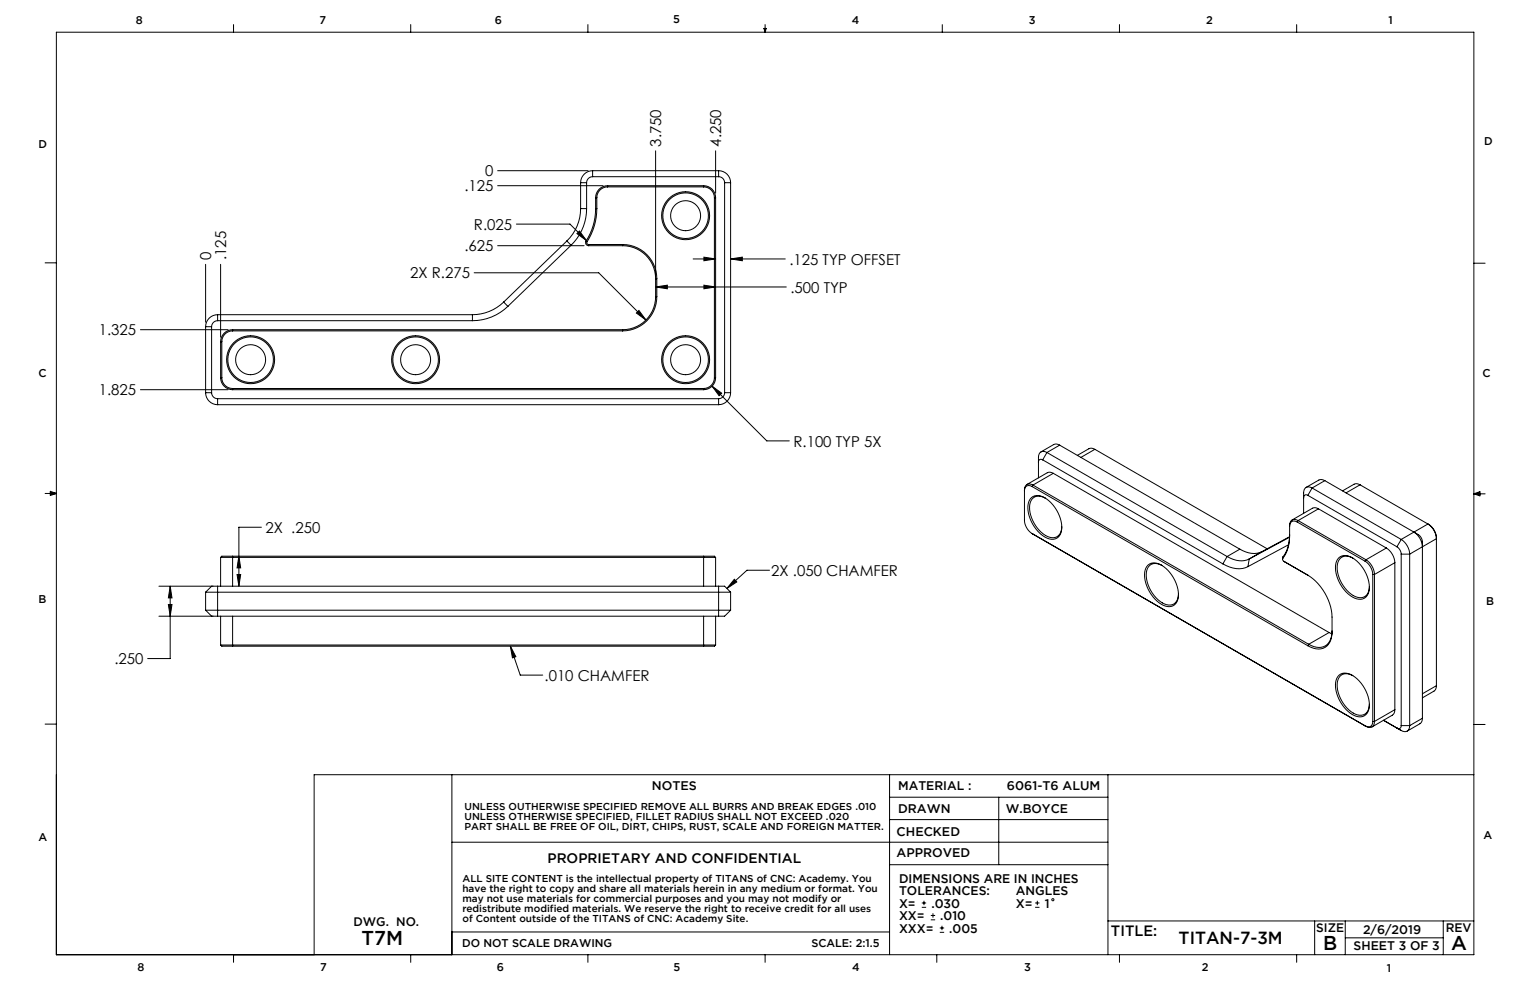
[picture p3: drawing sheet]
<svg xmlns="http://www.w3.org/2000/svg" width="432mm" height="279mm" viewBox="0 0 432 279" stroke-linecap="round" stroke-linejoin="round" font-family="sans-serif">
<g fill="none" stroke="#000" stroke-width=".28">
<path d="M15.9 9.1h400.1v260.3h-400.1zM65.9 6.9v2.2M115.9 6.9v2.2M165.9 6.9v2.2M215.6 8h.6l-.3 1.1zM215.7 8l.2 1.1M215.9 6.9v2.2M216 8l-.1 1.1M265.9 6.9v2.2M315.9 6.9v2.2M365.9 6.9v2.2M140.4 48.2h25.6"/>
<path d="M140.4 52.4h29.8M163.9 58.9a12.7 12.7 0 0 1-3.9 9.1M163.9 58.9h1.7M163.9 51.6h1.7M163.9 51.6v7.3M165.6 58.9a14.4 14.4 0 0 1-4.4 10.3M165.6 51.6v7.3M167.2 49.9a1.69 1.69 0 0 0-1.6 1.7M167.2 48.2a3.4 3.4 0 0 0-3.3 3.4M167.2 48.2h35.6M167.2 49.9h35.6M167.2 48.2v1.7"/>
<path d="M168.1 58.9a16.9 16.9 0 0 1-2.7 9.1M168.1 58.9h.3M168.1 55.8v3.1M168.1 55.8h.3M168.4 58.9a17.3 17.3 0 0 1-2.7 9.3M168.4 55.8v3.1M171.5 52.7a3 3 0 0 0-3.1 3.1M171.5 52.4a3.4 3.4 0 0 0-3.4 3.4M171.5 52.4h27.1M171.5 52.7h27.1M171.5 52.4v.3M185 42.6v35.2"/>
<path d="M198.6 52.7a3 3 0 0 1 3 3.1M198.6 52.4a3.4 3.4 0 0 1 3.4 3.4M198.6 52.4v.3M201.6 55.8h.4M201.6 55.8v50.8M202 55.8v50.8M202 42.6v11.9M202.8 48.2a3.4 3.4 0 0 1 3.4 3.4M202.8 49.9a1.69 1.69 0 0 1 1.7 1.7M202.8 48.2v1.7M204.5 51.6h1.7M204.5 51.6v59.2"/>
<path d="M206.2 51.6v59.2M12.7 74.2h3.2M58 74.6v16.3M62.3 74.6v20.6M133.8 77h35.2l13.3 13.3M140.4 69.3h24.4M145.7 63.2h15.2l4.6 4.7M160 68l1.2 1.2M160 68l-17.8 17.2M161.2 69.2l-17.9 17.3M162.8 65.9l.7-.7 2 2.7zM165.4 68a.85 .85 0 0 0 .7 1.3"/>
<path d="M165.4 68l.3 .2M165.7 68.2a.51 .51 0 0 0 .4 .8M166.1 69.3h9.6M166.1 69h9.6M166.1 69v.3M175.7 69a9.7 9.7 0 0 1 9.7 9.7M175.7 69.3a9.3 9.3 0 0 1 9.3 9.4M175.7 69v.3M185 78.7v5M185 78.7h.4M185.4 78.7v5M195.6 73.1h6.4"/>
<path d="M198.7 72.6l3.3 .5-3.3 .5zM206.2 73.1l3.3-.5v1zM206.2 73.1h15.4M416 74.3h3.1M39.6 93h24.8M58 92.2v18.6M58 92.2h1.7M59.7 92.2v18.6M61.4 88.8a3.4 3.4 0 0 0-3.4 3.4M61.4 90.5a1.69 1.69 0 0 0-1.7 1.7M61.4 88.8v1.7M61.4 90.5h71.9"/>
<path d="M61.4 88.8h71.9M62.3 96.4v10.2M62.3 96.4h.3M62.6 96.4v10.2M65.6 93.4a3 3 0 0 0-3 3M65.6 93a3.4 3.4 0 0 0-3.3 3.4M65.6 93h110.1M65.6 93.4h110.1M65.6 93v.4M133.3 88.8v1.7M142.2 85.2a12.7 12.7 0 0 1-8.9 3.6M142.2 85.2l1.1 1.3"/>
<path d="M143.3 86.5a14.4 14.4 0 0 1-10 4M175.7 93v.4M180.3 87.6l2 2.7-2.7-2zM185 83.7a9.3 9.3 0 0 1-9.3 9.3M185 83.7h.4M185 81l3.3-.5v1zM185 81h36.9M185.4 83.7a9.7 9.7 0 0 1-9.7 9.7M198.7 80.5l3.3 .5-3.3 .5zM39.6 110h24.8M58 110.8a3.4 3.4 0 0 0 3.4 3.4M58 110.8h1.7"/>
<path d="M59.7 110.8a1.69 1.69 0 0 0 1.7 1.7M61.4 112.5v1.7M61.4 112.5h141.4M61.4 114.2h141.4M62.3 106.6a3.4 3.4 0 0 0 3.3 3.4M62.3 106.6h.3M62.6 106.6a3 3 0 0 0 3 3M65.6 110h133M65.6 109.6v.4M65.6 109.6h133M198.6 109.6v.4M201 109l2.7 2-.8 .7z"/>
<path d="M201 109l15.4 15.4h6.4M201.6 106.6a3 3 0 0 1-3 3M201.6 106.6h.4M202 106.6a3.4 3.4 0 0 1-3.4 3.4M202.8 112.5v1.7M204.5 110.8a1.69 1.69 0 0 1-1.7 1.7M204.5 110.8h1.7M206.2 110.8a3.4 3.4 0 0 1-3.4 3.4M12.7 139.3h3.2M14.2 139l1.7 .3M14.2 138.7l1.7 .6-1.7 .5zM15.9 139.3l-1.7 .2"/>
<path d="M291.3 137.3a1.31 1.31 0 0 0-1.5-.1 1.31 1.31 0 0 0-.7 1.4M291.3 137.3l77.8 44.9M291.5 136.9a1.46 1.46 0 0 0-1.7-.2 1.46 1.46 0 0 0-.7 1.6v8.6a4.8 4.8 0 0 0 2.2 3.7l94.2 54.4a1.46 1.46 0 0 0 1.7 .2 1.46 1.46 0 0 0 .7-1.6M291.5 136.9l-.2 .4M291.5 136.9l77.8 44.9M294.3 129.8a.73 .73 0 0 0-.9-.1 .73 .73 0 0 0-.3 .8M294.3 129.8l50.8 29.3M295.5 127.7a1.46 1.46 0 0 0-1.7-.2 1.46 1.46 0 0 0-.7 1.6v5.8M295.5 127.7l50.8 29.4M295.5 127.7l-1.2 2.1M297.3 133.6a1.69 1.69 0 0 0-1.7-.2l-5.8 3.3M297.3 133.6l77.8 44.9"/>
<path d="M297.3 133.6l-5.8 3.3M299.1 125.6a1.69 1.69 0 0 0-1.7-.1l-3.6 2M299.1 125.6l-3.6 2.1M299.1 125.6l50.8 29.4M309 126.8a1.69 1.69 0 0 0-1.7-.2l-3.2 1.9M309 126.8l-4 2.3M309 126.8l48.6 28.1M369.1 139.8a.73 .73 0 0 0-.8-.1 .73 .73 0 0 0-.4 .8M369.1 139.8l25.2 14.5M370.3 137.7a1.46 1.46 0 0 0-1.7-.1 1.46 1.46 0 0 0-.7 1.5v5.8M370.3 137.7l25.1 14.5M370.3 137.7l-1.2 2.1"/>
<path d="M373.9 135.7l26.3 15.2a2.65 2.65 0 0 1 1.2 2v49.8M373.9 135.7a1.69 1.69 0 0 0-1.7-.2l-3.6 2.1M373.9 135.7l-3.6 2M383.8 136.8l19.4 11.2a4.8 4.8 0 0 1 2.2 3.8v41.7M383.8 136.8a1.69 1.69 0 0 0-1.7-.1l-3.2 1.8M383.8 136.8l-3.9 2.3M416 139.4h3.1M416 139.4l1.7-.6v1.1zM416 139.4l1.7 .2M417.7 139.1l-1.7 .3M62.3 157.3h139.7M62.3 157.3v8.1"/>
<path d="M65.6 157h-3l-.3 .3M65.6 157v8.4M65.6 157h133M67.4 157l.5 3.3h-1zM73.8 148.8h-6.4v16.6M198.6 157h3l.4 .3M198.6 157v8.4M202 157.3v8.1M291.1 140.5a3.4 3.4 0 0 1 4.4 .4 10.1 10.1 0 0 1 4 9.2 2.81 2.81 0 0 1-4.6 1.5 10 10 0 0 1-4.7-9.7zM295 140.6a2.73 2.73 0 0 0-3.1-.3 2.73 2.73 0 0 0-1.3 2.8 9.5 9.5 0 0 0 5.7 8.6 2.65 2.65 0 0 0 3.4-3M324 159.5a3.4 3.4 0 0 1 4.4 .4 10.1 10.1 0 0 1 4 9.2 2.81 2.81 0 0 1-4.6 1.5 10 10 0 0 1-4.6-9.7zM327.9 159.6a2.73 2.73 0 0 0-3.1-.3 2.73 2.73 0 0 0-1.3 2.8 9.5 9.5 0 0 0 5.7 8.6 2.65 2.65 0 0 0 3.4-3"/>
<path d="M345.1 159.1a7.3 7.3 0 0 0 7.1 .8M346.3 157.1a6.4 6.4 0 0 0 6.3 .7M346.3 157.1l-1.2 2M349.9 155a6.4 6.4 0 0 0 6.3 .7M349.9 155l-3.6 2.1M352.6 157.8l-.4 2.1M356.2 155.7l-3.6 2.1M362 157.6v.4l.3 .4 6.8 3.9M362.1 157.2l-.1 .6M362.1 157.2l-.1 .4M363.7 153.7l-11.5 6.2M363.9 151.6l-11.3 6.2"/>
<path d="M363.9 151.5l-7.7 4.2M364 150.8a10 10 0 0 1-1.9 6.4M366.1 147.3a1.31 1.31 0 0 0-1.5-.1 1.31 1.31 0 0 0-.6 1.4M366.1 147.3l19.2 11.1M366.4 146.9a1.46 1.46 0 0 0-1.7-.1 1.46 1.46 0 0 0-.7 1.5v2.8a10.2 10.2 0 0 1-2 6.5M366.4 146.9l-.3 .4M366.4 146.9l19.1 11.1M372.1 143.6a1.69 1.69 0 0 0-1.7-.2l-5.7 3.4M372.1 143.6l19.2 11.1M372.1 143.6l-5.7 3.3M377.9 157.4a3.4 3.4 0 0 1 4.4 .4 10.1 10.1 0 0 1 4 9.3 2.81 2.81 0 0 1-4.6 1.4 10 10 0 0 1-4.6-9.6zM381.8 157.5a2.73 2.73 0 0 0-3.1-.3 2.73 2.73 0 0 0-1.3 2.8 9.5 9.5 0 0 0 5.7 8.6 2.65 2.65 0 0 0 3.4-3"/>
<path d="M385.3 158.4a4.8 4.8 0 0 1 2.1 3.7M385.5 158a5.3 5.3 0 0 1 2.4 4.1M385.5 158l-.2 .4M391.3 154.7a5.3 5.3 0 0 1 2.4 4.1M391.3 154.7l-5.8 3.3M393.7 158.8l-5.8 3.3M393.7 158.8v41.5M394.3 154.3a2.65 2.65 0 0 1 1.1 2.1M395.4 152.2a5.3 5.3 0 0 1 2.4 4.2M395.4 156.4h2.4M395.4 152.2l-1.1 2.1M395.4 156.4v48.4"/>
<path d="M397.8 156.4v48.4M399 150.2a5.3 5.3 0 0 1 2.4 4.1M399 150.2l-3.6 2M399 150.2l4-2.3a5.3 5.3 0 0 1 2.4 4.1l-4 2.3M401.4 154.3l-3.6 2.1M44.9 165.4h15.2M44.9 173.9h15.2M47.5 170.6h1l-.5 3.3zM48 165.4l.5 3.3h-1zM48 165.4v20.5h-6.3M58 172.2l1.7 1.7h1.7M58 172.2h148.2"/>
<path d="M58 167.1h148.2M58 167.1v5.1M61.4 165.4h-1.7l-1.7 1.7M61.4 165.4h141.4M61.4 173.9h141.4M61.4 165.4v8.5M62.3 173.9v8.1M65.6 173.9v8.5M66.9 162.1h1l-.5 3.3zM198.6 173.9v8.5M202 173.9v8.1M202.8 165.4h1.7l1.7 1.7"/>
<path d="M202.8 165.4v8.5M206.2 172.2l-1.7 1.7h-1.7M206.2 167.1v5.1M207.2 163.5l.7 .7-2.8 1.9zM217.2 160.9h-6.4l-5.7 5.2M369.1 162.3a15.1 15.1 0 0 1 6.8 11.9v4.1a4.3 4.3 0 0 1-3.2 4.8l-2.1-.2-1.5-.7M375.1 178.5l.8 .4M375.1 178.5l-5.8 3.3M375.9 178a4 4 0 0 1-3.7 4.7l-1.4-.2-1.5-.7M387.4 162.1h.5M387.4 162.1v41.5M387.9 162.1v41.5"/>
<path d="M62.3 182h139.7M62.3 182l.3 .4h3M65.6 182.4h133M144 182.4l2.8 8.1h6.4M144 182.4l1.6 2.9-1 .4zM202 182l-.4 .4h-3M369.3 181.8l-.2 .4M377.9 190.6a3.4 3.4 0 0 1 4.4 .4 10.1 10.1 0 0 1 4 9.2 2.81 2.81 0 0 1-4.6 1.5 10 10 0 0 1-4.6-9.7zM381.8 190.7a2.73 2.73 0 0 0-3.1-.3 2.73 2.73 0 0 0-1.3 2.8 9.5 9.5 0 0 0 5.7 8.6 2.65 2.65 0 0 0 3.4-3M405.4 193.5a1.69 1.69 0 0 1-.7 1.6l-3.3 1.8M405.4 193.5l-4 2.3M12.7 204.4h3.2"/>
<path d="M127.5 218.6v50.8M251.1 218.6v50.8M312.7 218.6v50.8M387.4 203.6a1.31 1.31 0 0 1-.6 1.4 1.31 1.31 0 0 1-1.5-.1M387.4 203.6h.5M390.5 203.3l4.9 2.9a1.46 1.46 0 0 0 1.7 .1 1.46 1.46 0 0 0 .7-1.5M393.7 200.3a1.69 1.69 0 0 1-.7 1.5l-5.8 3.4M393.7 200.3l-5.8 3.3M395.4 204.8a.73 .73 0 0 1-.3 .8 .73 .73 0 0 1-.8-.1M395.4 204.8h2.4M401.4 202.7a1.69 1.69 0 0 1-.7 1.6l-3.6 2M401.4 202.7l-3.6 2.1"/>
<path d="M416 204.5h3.1M416 218.6h-327.3v50.8M127.5 237.7h185.2M251.1 231.3h61.6M251.1 225h61.6M281.9 225v19M251.1 244h61.6M260.2 256.1h1.2M260.2 254.8h1.2M260.8 254.2v1.3M262.7 259.6h1.2M262.7 258.4h1.2"/>
<path d="M263.3 257.8v1.2M292.1 256.1h1.3M292.1 254.8h1.3M292.8 254.2v1.3M312.7 259.9h103.3M371 259.9v9.5M379.7 259.9v9.5M407.3 259.9v9.5M65.9 269.4v2.2M115.9 269.4v2.2M127.5 263h123.6M165.9 269.4v2.2"/>
<path d="M215.9 269.4v2.2M264.4 269.4v2.2M265.2 263.1h1.3M265.2 261.9h1.3M265.8 261.3v1.2M315.9 269.4v2.2M365.9 269.4v2.2M379.7 264.7h27.6"/>
<circle cx="193.5" cy="60.9" r="6.8"/>
<circle cx="193.5" cy="60.9" r="6.4"/>
<circle cx="193.5" cy="60.9" r="4.2"/>
<circle cx="70.7" cy="101.5" r="6.8"/>
<circle cx="70.7" cy="101.5" r="6.4"/>
<circle cx="70.7" cy="101.5" r="4.2"/>
<circle cx="117.3" cy="101.5" r="6.8"/>
<circle cx="117.3" cy="101.5" r="6.4"/>
<circle cx="117.3" cy="101.5" r="4.2"/>
<circle cx="193.5" cy="101.5" r="6.8"/>
<circle cx="193.5" cy="101.5" r="6.4"/>
<circle cx="193.5" cy="101.5" r="4.2"/>
<circle cx="297.1" cy="253.9" r=".31"/>
</g>
<g fill="#000">
<path d="M185 81l3.3-.5v1zM198.7 80.5l3.3 .5-3.3 .5zM206.2 73.1l3.3-.5v1zM198.7 72.6l3.3 .5-3.3 .5zM162.8 65.9l2.7 2-2-2.7zM180.3 87.6l-.7 .7 2.7 2zM201 109l1.9 2.7 .8-.7zM67.4 157l.5 3.3h-1zM66.9 162.1h1l-.5 3.3zM48 165.4l.5 3.3h-1zM47.5 170.6h1l-.5 3.3z"/>
<path d="M144 182.4l1.6 2.9-1 .4zM207.2 163.5l.7 .7-2.8 1.9z"/>
</g>
<g font-size="5.6">
<text x="102.1" y="266.6">T7M</text>
<text x="373.4" y="268.2">B</text>
<text x="409.6" y="268.2">A</text>
</g>
<text font-size="4.9" x="332.6" y="266.4">TITAN-7-3M</text>
<g font-size="4.2">
<text x="186.6" y="41.4" transform="rotate(-90 186.6 41.4)">3.750</text>
<text x="203.6" y="41.4" transform="rotate(-90 203.6 41.4)">4.250</text>
<text x="136.9" y="49.8">0</text>
<text x="131.1" y="54">.125</text>
<text x="133.8" y="64.8">R.025</text>
<text x="131.1" y="70.9">.625</text>
<text x="59.6" y="73.4" transform="rotate(-90 59.6 73.4)">0</text>
<text x="63.9" y="73.4" transform="rotate(-90 63.9 73.4)">.125</text>
<text x="222.8" y="74.7">.125 TYP OFFSET</text>
<text x="115.8" y="78.6">2X R.275</text>
<text x="223.1" y="82.6">.500 TYP</text>
<text x="27.9" y="94.7">1.325</text>
<text x="27.9" y="111.6">1.825</text>
<text x="223.9" y="126">R.100 TYP 5X</text>
<text x="74.9" y="150.4">2X .250</text>
<text x="217.7" y="162.6">2X .050 CHAMFER</text>
<text x="32.3" y="187.5">.250</text>
<text x="153.7" y="192.2">.010 CHAMFER</text>
<text x="313.5" y="264.2">TITLE:</text>
</g>
<text font-size="3.9" x="154.5" y="243.5">PROPRIETARY AND CONFIDENTIAL</text>
<g font-size="3.5">
<text x="184" y="223">NOTES</text>
<text x="253.5" y="223.1">MATERIAL :</text>
<text x="284.2" y="223">6061-T6 ALUM</text>
<text x="253.4" y="229.4">DRAWN</text>
<text x="283.8" y="229.4">W.BOYCE</text>
<text x="253" y="235.8">CHECKED</text>
<text x="253" y="242">APPROVED</text>
<text x="253.7" y="249.1">DIMENSIONS ARE IN INCHES</text>
<text x="253.7" y="252.6">TOLERANCES:</text>
<text x="253.7" y="256.1">X=</text>
<text x="262.9" y="256.1">.030</text>
<text x="286.7" y="252.6">ANGLES</text>
<text x="286.7" y="256.1">X=</text>
<text x="294.8" y="256.1">1</text>
<text x="99.7" y="261.5">DWG. NO.</text>
<text x="253.7" y="263.2">XXX=</text>
<text x="253.7" y="259.7">XX=</text>
<text x="265.4" y="259.7">.010</text>
<text x="267.9" y="263.2">.005</text>
<text x="371.5" y="263.2">SIZE</text>
<text x="384.7" y="263.5">2/6/2019</text>
<text x="408" y="263.2">REV</text>
<text x="382" y="268.2">SHEET 3 OF 3</text>
</g>
<g font-size="3.2">
<text x="38.3" y="6.8">8</text>
<text x="90.2" y="6.8">7</text>
<text x="139.7" y="6.6">6</text>
<text x="190" y="6.6">5</text>
<text x="240.4" y="6.7">4</text>
<text x="290.4" y="6.8">3</text>
<text x="340.4" y="6.7">2</text>
<text x="391.9" y="6.8">1</text>
<text x="10.9" y="41.7">D</text>
<text x="418.9" y="40.8">D</text>
<text x="10.9" y="106.4">C</text>
<text x="418.4" y="106.5">C</text>
<text x="10.8" y="170.3">B</text>
<text x="419.4" y="170.7">B</text>
<text x="10.8" y="237.3">A</text>
<text x="418.6" y="236.9">A</text>
<text x="130.4" y="267.2">DO NOT SCALE DRAWING</text>
<text x="229" y="267.2">SCALE: 2:1.5</text>
<text x="38.8" y="273.9">8</text>
<text x="90.4" y="273.9">7</text>
<text x="140.2" y="273.9">6</text>
<text x="190.1" y="274">5</text>
<text x="240.5" y="273.9">4</text>
<text x="289" y="274">3</text>
<text x="339.1" y="274">2</text>
<text x="391.4" y="274.2">1</text>
</g>
<g font-size="2.8">
<text x="131.1" y="228.7">UNLESS OUTHERWISE SPECIFIED REMOVE ALL BURRS AND BREAK EDGES .010</text>
<text x="131.1" y="231.6">UNLESS OTHERWISE SPECIFIED, FILLET RADIUS SHALL NOT EXCEED .020</text>
<text x="131.1" y="234.4">PART SHALL BE FREE OF OIL, DIRT, CHIPS, RUST, SCALE AND FOREIGN MATTER.</text>
<text x="130.5" y="248.9">ALL SITE CONTENT is the intellectual property of TITANS of CNC: Academy. You</text>
<text x="130.5" y="251.8">have the right to copy and share all materials herein in any medium or format. You</text>
<text x="130.5" y="254.6">may not use materials for commercial purposes and you may not modify or</text>
<text x="130.5" y="257.4">redistribute modified materials. We reserve the right to receive credit for all uses</text>
<text x="130.5" y="260.2">of Content outside of the TITANS of CNC: Academy Site.</text>
</g>
</svg>
